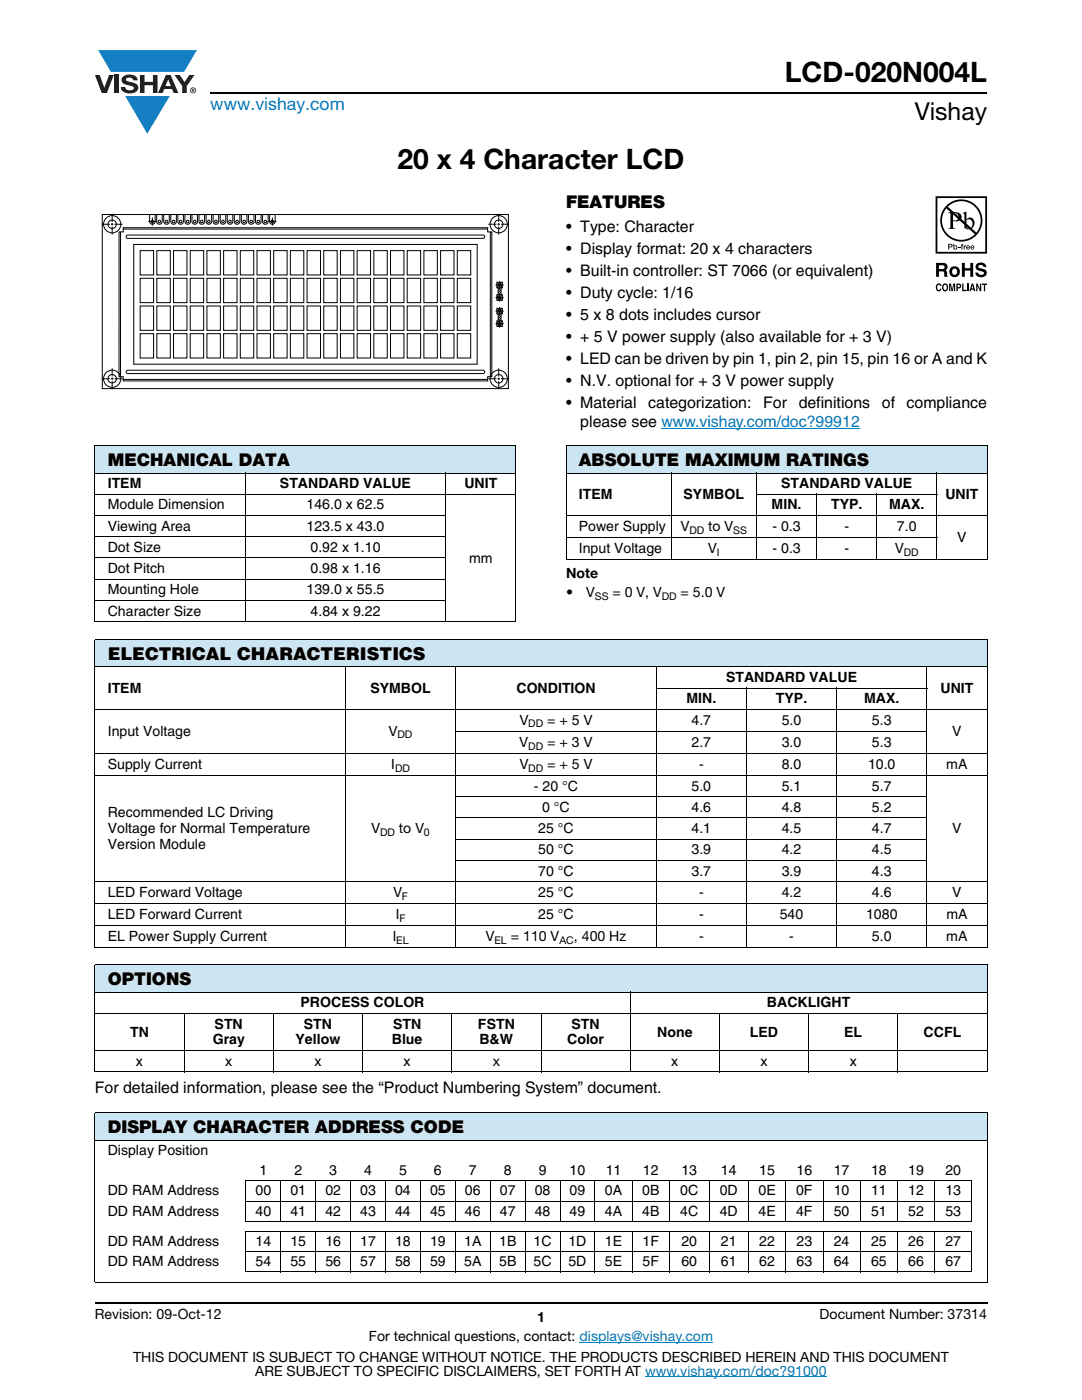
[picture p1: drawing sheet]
<svg xmlns="http://www.w3.org/2000/svg" width="216mm" height="279mm" viewBox="0 0 216 279" stroke-linecap="round" stroke-linejoin="round" font-family="sans-serif">
<g fill="#147fc3">
<path d="M19.6 10h19.7l-2.6 4.3h-1.1h-13.5z"/>
<path d="M25 19.2h8.9l-4.5 7.5z"/>
</g>
<g fill="#231f20">
<path d="M18.9 15h1l.9 2.5 1-2.5h.9l-1.4 3.6h-1z"/>
<path d="M22.9 15h.9v3.6h-.9z"/>
<path d="M24.6 15.3a2.1 2.1 0 0 1 2.8 .3l.1 .4h-.9a.79 .79 0 0 0-.7-.5 .79 .79 0 0 0-.8 .4l.3 .3 1 .2a1.08 1.08 0 0 1 1.2 1 1.08 1.08 0 0 1-1.1 1.2 1.73 1.73 0 0 1-2.4-1.2h.9a.96 .96 0 0 0 .8 .6 .96 .96 0 0 0 .9-.4 1.31 1.31 0 0 0-1.2-.6 1.03 1.03 0 0 1-1.1-.6 1.03 1.03 0 0 1 .2-1.1z"/>
<path d="M27.9 15h.9v1.3h1.7v-1.3h.9v3.6h-.9v-1.6h-1.7v1.6h-.9z"/>
<path d="M34.8 15h1.1l.9 1.4 1-1.4h1l-1.5 2.2v1.4h-.9v-1.4z"/>
<path d="M33.6 15.9l.5 1.3h-1.1zM33.1 15l-1.6 3.6h1l.3-.8h1.5l.3 .8h1l-1.6-3.6z"/>
<path d="M38.1 18a.46 .46 0 0 1 .9 0 .46 .46 0 0 1-.9 0zM37.9 18a.6 .6 0 0 0 1.2 0 .6 .6 0 0 0-1.2 0z"/>
<path d="M38.4 17.8h.2v.2h-.2zM38.3 17.7v.7h.1v-.3l.4 .3-.2-.3 .2-.2-.1-.2z"/>
</g>
<path d="M42 18.6h155M18.9 260h178.1" fill="none" stroke="#000" stroke-width=".36"/>
<path d="M132 85.5h39.6M115.6 267.9h26.7M128.7 274.8h36.3" fill="none" stroke="#007ec4" stroke-width=".2"/>
<path d="M20.3 42.7h81.3v35h-81.3z" fill="#fff"/>
<g fill="none" stroke="#000" stroke-width=".2">
<path d="M20.3 44.8h1.6M20.4 42.8h81v34.8h-81zM22.2 44.8h.4M22.4 42.7v1.6M22.4 44.5v.5M22.4 45.2v1.6M22.8 44.8h1.7M24 46.3v28.9M24.6 45.7h72.7M24.6 45.4h72.7v.9h.8v28.9h-.8v.8h-72.7v-.8h-.9l.1-28.9h.8zM25.2 47.1l.3-.2h70.9a.33 .33 0 0 1 .3 .3 .33 .33 0 0 1-.3 .4h-70.9a.34 .34 0 0 1-.3-.5zM26.7 48.8h68.5v23.9h-68.5z"/>
<path d="M28 55.5h2.6v4.9h-2.6zM28 50h2.6v4.9h-2.6zM29.6 44.2h1.6M29.9 42.8h1.1v1.4a.55 .55 0 0 1-.6 .6 .55 .55 0 0 1-.5-.6zM30.4 43.4v1.6M31.3 42.8h1.1v1.4a.55 .55 0 0 1-.6 .6 .55 .55 0 0 1-.5-.6zM31.3 55.5h2.7v4.9h-2.7zM31.3 50h2.7v4.9h-2.7zM32.7 42.8h1.1v1.4a.55 .55 0 0 1-.6 .6 .55 .55 0 0 1-.5-.6zM34.1 42.8h1.1v1.4a.55 .55 0 0 1-.6 .6 .55 .55 0 0 1-.5-.6zM34.6 55.5h2.7v4.9h-2.7zM34.6 50h2.7v4.9h-2.7z"/>
<path d="M35.5 42.8h1.1v1.4a.55 .55 0 0 1-.6 .6 .55 .55 0 0 1-.5-.6zM36.9 42.8h1.1v1.4a.55 .55 0 0 1-.5 .6 .55 .55 0 0 1-.6-.6zM38 55.5h2.6v4.9h-2.6zM38 50h2.6v4.9h-2.6zM38.3 42.8h1.1v1.4a.55 .55 0 0 1-.5 .6 .55 .55 0 0 1-.6-.6zM39.7 42.8h1.1v1.4a.55 .55 0 0 1-.5 .6 .55 .55 0 0 1-.6-.6zM41.1 42.8h1.1v1.4a.55 .55 0 0 1-.5 .6 .55 .55 0 0 1-.6-.6zM41.3 55.5h2.7v4.9h-2.7zM41.3 50h2.7v4.9h-2.7zM42.5 42.8h1.1v1.4a.55 .55 0 0 1-.5 .6 .55 .55 0 0 1-.6-.6zM43.9 42.8h1.1v1.4a.55 .55 0 0 1-.5 .6 .55 .55 0 0 1-.6-.6zM44.6 55.5h2.7v4.9h-2.7z"/>
<path d="M44.6 50h2.7v4.9h-2.7zM45.3 42.8h1.2v1.4a.55 .55 0 0 1-.6 .6 .55 .55 0 0 1-.6-.6zM46.8 42.8h1.1v1.4a.55 .55 0 0 1-.6 .6 .55 .55 0 0 1-.5-.6zM47.9 55.5h2.7v4.9h-2.7zM47.9 50h2.7v4.9h-2.7zM48.2 42.8h1.1v1.4a.55 .55 0 0 1-.6 .6 .55 .55 0 0 1-.5-.6zM49.6 42.8h1.1v1.4a.55 .55 0 0 1-.6 .6 .55 .55 0 0 1-.5-.6zM51 42.8h1.1v1.4a.55 .55 0 0 1-.6 .6 .55 .55 0 0 1-.5-.6zM51.3 55.5h2.7v4.9h-2.7zM51.3 50h2.7v4.9h-2.7zM52.4 42.8h1.1v1.4a.55 .55 0 0 1-.6 .6 .55 .55 0 0 1-.5-.6zM53.5 44.2h1.7"/>
<path d="M53.8 42.8h1.1v1.4a.55 .55 0 0 1-.6 .6 .55 .55 0 0 1-.5-.6zM54.3 43.4v1.6M54.6 55.5h2.7v4.9h-2.7zM54.6 50h2.7v4.9h-2.7zM57.9 55.5h2.7v4.9h-2.7zM57.9 50h2.7v4.9h-2.7zM61.3 55.5h2.7v4.9h-2.7zM61.3 50h2.7v4.9h-2.7zM64.6 55.5h2.7v4.9h-2.7zM64.6 50h2.7v4.9h-2.7zM67.9 55.5h2.7v4.9h-2.7zM67.9 50h2.7v4.9h-2.7z"/>
<path d="M71.3 55.5h2.6v4.9h-2.6zM71.3 50h2.6v4.9h-2.6zM74.6 55.5h2.7v4.9h-2.7zM74.6 50h2.7v4.9h-2.7zM77.9 55.5h2.7v4.9h-2.7zM77.9 50h2.7v4.9h-2.7zM81.3 55.5h2.6v4.9h-2.6zM81.3 50h2.6v4.9h-2.6zM84.6 55.5h2.7v4.9h-2.7zM84.6 50h2.7v4.9h-2.7zM87.9 55.5h2.7v4.9h-2.7zM87.9 50h2.7v4.9h-2.7z"/>
<path d="M91.2 55.5h2.7v4.9h-2.7zM91.2 50h2.7v4.9h-2.7zM97.4 44.7h1.7M97.8 46.3v28.9M98.9 56.9h1.6M98.9 59.4h1.6M99.1 59.5l.5 .4M99.1 57.2l.9 .8M99.1 56.7l.9 .8M99.1 59l.3 .3M99.1 56.3h1.1v1.1h-.2v1.4h.2v1.1h-1.1v-1.1h.3v-1.4h-.3zM99.2 56.3l.4 .4"/>
<path d="M99.3 44.7h.4M99.4 58.4l.8 .8M99.4 57.9l.6 .6M99.4 58.8l.3 .3M99.5 42.7v1.6M99.5 44.5v.5M99.5 45.2v1.6M99.7 56.1v1.6M99.7 58.6v1.6M99.7 56.3l.5 .6M99.8 59.6l.3 .3M99.9 57l.3 .3"/>
<path d="M99.9 59.3l.3 .3M100 44.7h1.6M20.3 75.6h1.6M22.2 75.6h.4M22.4 73.5v1.6M22.4 75.4v.4M22.4 76.1v1.6M22.8 75.6h1.7M24.6 75.7h72.7M25.2 74l.3-.1h70.9a.33 .33 0 0 1 .3 .3 .33 .33 0 0 1-.3 .4h-70.9a.34 .34 0 0 1-.3-.6zM28 66.6h2.6v4.8h-2.6zM28 61.1h2.6v4.8h-2.6z"/>
<path d="M31.3 66.6h2.7v4.8h-2.7zM31.3 61.1h2.7v4.8h-2.7zM34.6 66.6h2.7v4.8h-2.7zM34.6 61.1h2.7v4.8h-2.7zM38 66.6h2.6v4.8h-2.6zM38 61.1h2.6v4.8h-2.6zM41.3 66.6h2.7v4.8h-2.7zM41.3 61.1h2.7v4.8h-2.7zM44.6 66.6h2.7v4.8h-2.7zM44.6 61.1h2.7v4.8h-2.7zM47.9 66.6h2.7v4.8h-2.7zM47.9 61.1h2.7v4.8h-2.7z"/>
<path d="M51.3 66.6h2.7v4.8h-2.7zM51.3 61.1h2.7v4.8h-2.7zM54.6 66.6h2.7v4.8h-2.7zM54.6 61.1h2.7v4.8h-2.7zM57.9 66.6h2.7v4.8h-2.7zM57.9 61.1h2.7v4.8h-2.7zM61.3 66.6h2.7v4.8h-2.7zM61.3 61.1h2.7v4.8h-2.7zM64.6 66.6h2.7v4.8h-2.7zM64.6 61.1h2.7v4.8h-2.7zM67.9 66.6h2.7v4.8h-2.7zM67.9 61.1h2.7v4.8h-2.7z"/>
<path d="M71.3 66.6h2.6v4.8h-2.6zM71.3 61.1h2.6v4.8h-2.6zM74.6 66.6h2.7v4.8h-2.7zM74.6 61.1h2.7v4.8h-2.7zM77.9 66.6h2.7v4.8h-2.7zM77.9 61.1h2.7v4.8h-2.7zM81.3 66.6h2.6v4.8h-2.6zM81.3 61.1h2.6v4.8h-2.6zM84.6 66.6h2.7v4.8h-2.7zM84.6 61.1h2.7v4.8h-2.7zM87.9 66.6h2.7v4.8h-2.7zM87.9 61.1h2.7v4.8h-2.7z"/>
<path d="M91.2 66.6h2.7v4.8h-2.7zM91.2 61.1h2.7v4.8h-2.7zM97.4 75.6h1.7M98.9 62.1h1.6M98.9 64.6h1.6M99.1 64.7l.5 .4M99.1 62.4l.9 .8M99.1 61.9l.9 .8M99.1 64.2l.3 .3M99.1 61.5h1.1v1.1h-.2v1.4h.2v1.1h-1.1v-1.1h.3v-1.4h-.3zM99.2 61.5l.4 .4M99.3 75.6h.4"/>
<path d="M99.4 63.6l.8 .8M99.4 63.1l.6 .6M99.4 64l.3 .3M99.5 73.5v1.6M99.5 75.4v.4M99.5 76.1v1.6M99.7 61.3v1.6M99.7 63.8v1.6M99.7 61.5l.5 .6M99.8 64.8l.3 .3M99.9 62.2l.3 .3M99.9 64.6l.3 .3"/>
<path d="M100 75.6h1.6"/>
<circle cx="22.4" cy="44.8" r="1.72"/>
<circle cx="22.4" cy="44.8" r=".84"/>
<circle cx="30.4" cy="44.2" r=".25"/>
<circle cx="31.8" cy="44.2" r=".25"/>
<circle cx="33.2" cy="44.2" r=".25"/>
<circle cx="34.6" cy="44.2" r=".25"/>
<circle cx="36" cy="44.2" r=".25"/>
<circle cx="37.5" cy="44.2" r=".25"/>
<circle cx="38.9" cy="44.2" r=".25"/>
<circle cx="40.3" cy="44.2" r=".25"/>
<circle cx="41.7" cy="44.2" r=".25"/>
<circle cx="43.1" cy="44.2" r=".25"/>
<circle cx="44.5" cy="44.2" r=".25"/>
<circle cx="45.9" cy="44.2" r=".25"/>
<circle cx="47.3" cy="44.2" r=".25"/>
<circle cx="48.7" cy="44.2" r=".25"/>
<circle cx="50.1" cy="44.2" r=".25"/>
<circle cx="51.5" cy="44.2" r=".25"/>
<circle cx="52.9" cy="44.2" r=".25"/>
<circle cx="54.3" cy="44.2" r=".25"/>
<circle cx="99.5" cy="44.7" r="1.72"/>
<circle cx="99.5" cy="44.7" r=".84"/>
<circle cx="99.7" cy="56.9" r=".25"/>
<circle cx="99.7" cy="59.4" r=".25"/>
<circle cx="22.4" cy="75.6" r="1.72"/>
<circle cx="22.4" cy="75.6" r=".84"/>
<circle cx="99.5" cy="75.6" r="1.72"/>
<circle cx="99.5" cy="75.6" r=".84"/>
<circle cx="99.7" cy="62.1" r=".25"/>
<circle cx="99.7" cy="64.6" r=".25"/>
</g>
<path d="M186.7 39.2h10.3v18.9h-10.3z" fill="#fff"/>
<g fill="#000">
<path d="M186.9 56.8l.4-.2h.3l.2 .5-.6-.2a.66 .66 0 0 0 .1 1l.3-.3h.2a.54 .54 0 0 1-.4 .5 .54 .54 0 0 1-.6-.4zM189.4 56.6h.4l.2 1.2 .2-1.2h.4v1.5h-.3v-1.3l-.2 1.3h-.2l-.3-1.3v1.3h-.2zM191.2 49.3h.4v.1h-.4zM191.9 48.7h.3l-.2 .2 .2 .1v.1h-.2v.7h-.1v-.7h-.2zM192 56.6h.3v1.2h.6v.3h-.9zM192.3 49h.2v.1l.3-.1v.1l-.3 .1v.6h-.2zM191.9 52.5h.6v1h1.1v-1h.6v2.8h-.6v-1.3h-1.1v1.3h-.6zM193 56.6h.3v1.5h-.3zM195 52.6a1.15 1.15 0 0 1 1.8 .7h-.5l-.1-.2a.68 .68 0 0 0-.9-.1v.4l.2 .1a1.29 1.29 0 0 1 1.4 .9 1.17 1.17 0 0 1-1.1 .9 1.17 1.17 0 0 1-1.2-.9h.6v.2a.67 .67 0 0 0 1.1-.1l-.2-.3-.6-.1a.82 .82 0 0 1-.8-.5 .82 .82 0 0 1 .3-1zM194.8 56.6h.3l.5 1.1v-1.1h.2v1.5h-.3l-.5-1.1v1.1h-.2zM195.9 56.6h1.1v.3h-.4v1.2h-.3v-1.2h-.4z"/>
<path d="M187 39.5h9.6v10.8h-9.6zM186.7 39.2v11.4h10.3v-11.4z"/>
<path d="M187.4 52.9v.8h.9a.39 .39 0 0 0 0-.7zM186.8 52.5h1.4a.79 .79 0 0 1 .8 .4 .79 .79 0 0 1-.1 .9l-.3 .1a.98 .98 0 0 1 .4 1.2l.1 .2h-.6l-.2-1.1h-.9v1.1h-.6z"/>
<path d="M188.4 56.9a.64 .64 0 0 0 .2 1l.1-.1a.64 .64 0 0 0-.1-1zM188.2 56.7l.2-.1a.56 .56 0 0 1 .7 .3 .82 .82 0 0 1-.5 1.3l-.2-.1a.89 .89 0 0 1-.2-1.4z"/>
<path d="M189.1 41.3a3.9 3.9 0 0 1 5.3-.2 3.9 3.9 0 0 1 .4 5.3zM188.8 41.6l5.7 5.2a3.9 3.9 0 0 1-5.3 .1 3.9 3.9 0 0 1-.4-5.3zM187.6 44a4.2 4.2 0 0 0 8.4 0 4.2 4.2 0 0 0-8.4 0z"/>
<path d="M189.4 48.8v.4h.4v-.3zM189.2 48.7h.7l.2 .3-.2 .3-.5 .1v.4h-.2z"/>
<path d="M190.2 42.6v1.3a.75 .75 0 0 0 1.1-.6 .75 .75 0 0 0-1.1-.7zM189.2 42.4a2.81 2.81 0 0 1 2.4 .3 .97 .97 0 0 1 0 1.2 .97 .97 0 0 1-1.2 .2h-.2v1.1v.2l.5 .3h-1.5l.3-.2 .1-.3v-2.3v-.3z"/>
<path d="M190.2 53.7a.63 .63 0 0 0-.2 .7 .63 .63 0 0 0 .7 .4 .63 .63 0 0 0 .3-.8 .63 .63 0 0 0-.8-.3zM189.4 54.2a1.1 1.1 0 0 1 2.2 0 1.1 1.1 0 0 1-2.2 0z"/>
<path d="M190.4 49.4a.26 .26 0 0 0 .5 0 .26 .26 0 0 0-.5 0zM190.2 48.7h.2v.4a.38 .38 0 0 1 .5 0 .38 .38 0 0 1 0 .6 .38 .38 0 0 1-.5 0l-.2 .1z"/>
<path d="M191.1 56.9v.4l.4-.1v-.3zM190.8 56.6h.6a.5 .5 0 0 1 .4 .5 .5 .5 0 0 1-.4 .5h-.3v.5h-.3z"/>
<path d="M192.8 44v1.3l.2 .2a.72 .72 0 0 0 .8-.1 .72 .72 0 0 0 .3-.7 .72 .72 0 0 0-.4-.8 .72 .72 0 0 0-.9 .1zM192.1 42.5l.7-.3v1.6a.89 .89 0 0 1 1.1-.3 .89 .89 0 0 1 .6 1 1.23 1.23 0 0 1-.7 1.2 1.23 1.23 0 0 1-1.4-.2v-2.7z"/>
<path d="M193 49.2v.1h.4l-.2-.2zM193 49h.4l.2 .4h-.6v.2l.5-.1a.42 .42 0 0 1-.6 .2 .42 .42 0 0 1 .1-.7z"/>
<path d="M194 56.9l-.1 .6h.3zM193.9 56.6h.3l.4 1.5h-.3v-.3h-.5l-.1 .3h-.3z"/>
<path d="M193.9 49.2l-.1 .1h.5l-.3-.2zM193.8 49h.5l.1 .4h-.6l.1 .2 .5-.1a.42 .42 0 0 1-.6 .2 .42 .42 0 0 1 0-.7z"/>
</g>
<path d="M18.9 88.9h84.1v5.5h-84.1z" fill="#cce5f3"/>
<g fill="none" stroke="#000" stroke-width=".2">
<path d="M18.9 88.9h84.1M18.9 94.4h84.1M18.9 98.6h84.1M18.9 89v35M48.9 94.3v29.8M88.9 94.3v29.8M103 89v35M18.9 102.9h70.1M18.9 107.1h70.1M18.9 111.3h70.1M18.9 115.6h70.1M18.9 119.8h70.1"/>
<path d="M18.9 124h84.1"/>
</g>
<path d="M112.9 88.9h84.1v5.5h-84.1z" fill="#cce5f3"/>
<g fill="none" stroke="#000" stroke-width=".2">
<path d="M112.9 88.9h84.1M112.9 94.4h84.1M112.9 89v22.6M133.9 94.3v17.5M150.9 98.6h36.1M151 94.3v17.5M163 98.6v13.2M174.9 98.6v13.2M186.9 94.3v17.5M197 89v22.6M112.9 102.9h84.1M112.9 107.3h74.1"/>
<path d="M112.9 111.7h84.1"/>
</g>
<g fill="#cce5f3">
<path d="M18.9 127.6h178.1v5.5h-178.1z"/>
<path d="M18.9 192.5h178.1v5.5h-178.1z"/>
<path d="M18.9 222h178.1v5.5h-178.1z"/>
</g>
<g fill="none" stroke="#000" stroke-width=".2">
<path d="M18.9 127.6h178.1M18.9 133.1h178.1M18.9 127.7v61.4M68.9 133v56.3M91 133v56.3M130.9 137.3h54.1M131 133v56.3M148.9 137.2v52.1M167 137.2v52.1M185 133v56.3M197 127.7v61.4M18.9 141.5h178.1"/>
<path d="M18.9 150.4h178.1M18.9 154.8h178.1M90.9 145.9h94.1M90.9 159h94.1M18.9 175.9h178.1M90.9 163.2h94.1M90.9 167.5h94.1M90.9 171.7h94.1M18.9 180.3h178.1M18.9 184.8h178.1M18.9 189.2h178.1M18.9 192.5h178.1"/>
<path d="M18.9 198h178.1M18.9 192.6v21.2M125.8 197.9v16.1M197 192.6v21.2M18.9 202.2h178.1M18.9 209.7h178.1M18.9 213.9h178.1M36.7 202.2v11.8M54.5 202.2v11.8M72.3 202.2v11.8M90.1 202.2v11.8M107.9 202.2v11.8"/>
<path d="M143.6 202.2v11.8M161.4 202.2v11.8M179.2 202.2v11.8M18.9 222h178.1M18.9 227.5h178.1M18.9 222.1v33.7M49 235.6h145M49 239.7h145M49.1 235.7v7.9M56 235.5v8.3M63 235.5v8.3M70 235.5v8.3"/>
<path d="M76.9 235.5v8.3M83.9 235.5v8.3M90.9 235.5v8.3M97.8 235.5v8.3M104.8 235.5v8.3M111.8 235.5v8.3M118.7 235.5v8.3M126.2 235.5v8.3M133.6 235.5v8.3M141.5 235.5v8.3M149.4 235.5v8.3M156.8 235.5v8.3"/>
<path d="M164.2 235.5v8.3M171.7 235.5v8.3M179.1 235.5v8.3M186.5 235.5v8.3M194 235.7v7.9M197 222.1v33.7M18.9 255.9h178.1M49 243.7h145M49 245.7h145M49 249.8h145M49 253.9h145M49.1 245.8v8"/>
<path d="M56 245.7v8.2M63 245.7v8.2M70 245.7v8.2M76.9 245.7v8.2M83.9 245.7v8.2M90.9 245.7v8.2M97.8 245.7v8.2M104.8 245.7v8.2M111.8 245.7v8.2M118.7 245.7v8.2M126.2 245.7v8.2M133.6 245.7v8.2"/>
<path d="M141.5 245.7v8.2M149.4 245.7v8.2M156.8 245.7v8.2M164.2 245.7v8.2M171.7 245.7v8.2M179.1 245.7v8.2M186.5 245.7v8.2M194 245.8v8"/>
</g>
<g font-size="5.6">
<text x="156.6" y="16.4">LCD-020N004L</text>
<text x="79.3" y="33.8">20 x 4 Character LCD</text>
</g>
<text font-size="4.9" x="182.5" y="24">Vishay</text>
<text font-size="3.5" fill="#007ec4" x="42" y="21.9">www.vishay.com</text>
<g font-size="3.5">
<text x="112.9" y="41.5">FEATURES</text>
<text x="21.5" y="93">MECHANICAL DATA</text>
<text x="115.5" y="93">ABSOLUTE MAXIMUM RATINGS</text>
<text x="21.5" y="131.7">ELECTRICAL CHARACTERISTICS</text>
<text x="21.5" y="196.6">OPTIONS</text>
<text x="21.5" y="226.1">DISPLAY CHARACTER ADDRESS CODE</text>
</g>
<g font-size="3.2">
<text x="112.9" y="46.2">• Type: Character</text>
<text x="112.9" y="50.6">• Display format: 20 x 4 characters</text>
<text x="112.9" y="55.1">• Built-in controller: ST 7066 (or equivalent)</text>
<text x="112.9" y="59.5">• Duty cycle: 1/16</text>
<text x="112.9" y="63.9">• 5 x 8 dots includes cursor</text>
<text x="112.9" y="68.3">• + 5 V power supply (also available for + 3 V)</text>
<text x="112.9" y="72.7">• LED can be driven by pin 1, pin 2, pin 15, pin 16 or A and K</text>
<text x="112.9" y="77.1">• N.V. optional for + 3 V power supply</text>
<text x="112.9" y="81.5">• Material</text>
<text x="129.4" y="81.5">categorization:</text>
<text x="152.3" y="81.5">For</text>
<text x="159.4" y="81.5">definitions</text>
<text x="176" y="81.5">of</text>
<text x="180.9" y="81.5">compliance</text>
<text x="115.8" y="85.2">please see www.vishay.com/doc?99912</text>
<text x="18.9" y="218.1">For detailed information, please see the “Product Numbering System” document.</text>
</g>
<g font-size="2.8">
<text x="21.5" y="97.4">ITEM</text>
<text x="21.5" y="101.7">Module Dimension</text>
<text x="55.9" y="97.4">STANDARD VALUE</text>
<text x="61.2" y="101.7">146.0 x 62.5</text>
<text x="92.7" y="97.4">UNIT</text>
<text x="115.5" y="99.5">ITEM</text>
<text x="136.4" y="99.5">SYMBOL</text>
<text x="154" y="101.7">MIN.</text>
<text x="155.9" y="97.4">STANDARD VALUE</text>
<text x="165.8" y="101.7">TYP.</text>
<text x="177.4" y="101.7">MAX.</text>
<text x="188.7" y="99.5">UNIT</text>
<text x="21.5" y="105.9">Viewing Area</text>
<text x="61.2" y="105.9">123.5 x 43.0</text>
<text x="115.5" y="106">Power Supply</text>
<text x="135.8" y="106">V</text>
<text x="141.3" y="106">to V</text>
<text x="154.1" y="106">- 0.3</text>
<text x="168.5" y="106">-</text>
<text x="179" y="106">7.0</text>
<text x="21.5" y="110.2">Dot Size</text>
<text x="62" y="110.2">0.92 x 1.10</text>
<text x="93.6" y="112.3">mm</text>
<text x="115.5" y="110.4">Input Voltage</text>
<text x="141.3" y="110.4">V</text>
<text x="154.1" y="110.4">- 0.3</text>
<text x="168.5" y="110.4">-</text>
<text x="178.6" y="110.4">V</text>
<text x="191" y="108.2">V</text>
<text x="21.5" y="114.4">Dot Pitch</text>
<text x="21.5" y="118.6">Mounting Hole</text>
<text x="61.2" y="118.6">139.0 x 55.5</text>
<text x="62" y="114.4">0.98 x 1.16</text>
<text x="112.9" y="115.3">Note</text>
<text x="112.9" y="119.2">•</text>
<text x="116.9" y="119.2">V</text>
<text x="122.2" y="119.2">= 0 V, V</text>
<text x="135.8" y="119.2">= 5.0 V</text>
<text x="21.5" y="122.9">Character Size</text>
<text x="62" y="122.9">4.84 x 9.22</text>
<text x="144.9" y="136.1">STANDARD VALUE</text>
<text x="21.5" y="138.2">ITEM</text>
<text x="73.9" y="138.2">SYMBOL</text>
<text x="103" y="138.2">CONDITION</text>
<text x="137" y="140.3">MIN.</text>
<text x="154.8" y="140.3">TYP.</text>
<text x="172.4" y="140.3">MAX.</text>
<text x="187.7" y="138.2">UNIT</text>
<text x="21.5" y="146.9">Input Voltage</text>
<text x="77.6" y="146.9">V</text>
<text x="103.7" y="149.1">V</text>
<text x="103.7" y="144.7">V</text>
<text x="109.2" y="144.7">= + 5 V</text>
<text x="109.2" y="149.1">= + 3 V</text>
<text x="138" y="144.7">4.7</text>
<text x="138" y="149.1">2.7</text>
<text x="156" y="144.7">5.0</text>
<text x="156" y="149.1">3.0</text>
<text x="174" y="144.7">5.3</text>
<text x="174" y="149.1">5.3</text>
<text x="190" y="146.9">V</text>
<text x="21.5" y="153.5">Supply Current</text>
<text x="78.1" y="153.5">I</text>
<text x="103.7" y="153.5">V</text>
<text x="109.2" y="153.5">= + 5 V</text>
<text x="139.5" y="153.5">-</text>
<text x="156" y="153.5">8.0</text>
<text x="173.2" y="153.5">10.0</text>
<text x="188.8" y="153.5">mA</text>
<text x="106.6" y="157.8">- 20 °C</text>
<text x="138" y="157.8">5.0</text>
<text x="156" y="157.8">5.1</text>
<text x="174" y="157.8">5.7</text>
<text x="21.5" y="163.1">Recommended LC Driving</text>
<text x="21.5" y="166.3">Voltage for Normal Temperature</text>
<text x="74.1" y="166.3">V</text>
<text x="79.6" y="166.3">to V</text>
<text x="107.4" y="166.3">25 °C</text>
<text x="108.2" y="162">0 °C</text>
<text x="138" y="166.3">4.1</text>
<text x="138" y="162">4.6</text>
<text x="156" y="166.3">4.5</text>
<text x="156" y="162">4.8</text>
<text x="174" y="162">5.2</text>
<text x="174" y="166.3">4.7</text>
<text x="190" y="166.3">V</text>
<text x="21.5" y="169.4">Version Module</text>
<text x="107.4" y="170.5">50 °C</text>
<text x="138" y="170.5">3.9</text>
<text x="156" y="170.5">4.2</text>
<text x="174" y="170.5">4.5</text>
<text x="21.5" y="179">LED Forward Voltage</text>
<text x="78.5" y="179">V</text>
<text x="107.4" y="179">25 °C</text>
<text x="107.4" y="174.7">70 °C</text>
<text x="138" y="174.7">3.7</text>
<text x="139.5" y="179">-</text>
<text x="156" y="174.7">3.9</text>
<text x="156" y="179">4.2</text>
<text x="174" y="174.7">4.3</text>
<text x="174" y="179">4.6</text>
<text x="190" y="179">V</text>
<text x="21.5" y="183.5">LED Forward Current</text>
<text x="79" y="183.5">I</text>
<text x="107.4" y="183.5">25 °C</text>
<text x="139.5" y="183.5">-</text>
<text x="155.6" y="183.5">540</text>
<text x="172.8" y="183.5">1080</text>
<text x="188.8" y="183.5">mA</text>
<text x="21.5" y="187.9">EL Power Supply Current</text>
<text x="78.4" y="187.9">I</text>
<text x="96.9" y="187.9">V</text>
<text x="101.9" y="187.9">= 110 V</text>
<text x="114.5" y="187.9">, 400 Hz</text>
<text x="139.5" y="187.9">-</text>
<text x="157.5" y="187.9">-</text>
<text x="174" y="187.9">5.0</text>
<text x="188.8" y="187.9">mA</text>
<text x="60" y="201">PROCESS COLOR</text>
<text x="153" y="201">BACKLIGHT</text>
<text x="26" y="206.9">TN</text>
<text x="42.4" y="208.4">Gray</text>
<text x="42.8" y="205.3">STN</text>
<text x="59" y="208.4">Yellow</text>
<text x="60.6" y="205.3">STN</text>
<text x="78.2" y="208.4">Blue</text>
<text x="78.4" y="205.3">STN</text>
<text x="95.4" y="205.3">FSTN</text>
<text x="95.7" y="208.4">B&amp;W</text>
<text x="113.2" y="208.4">Color</text>
<text x="114" y="205.3">STN</text>
<text x="131.1" y="206.9">None</text>
<text x="149.6" y="206.9">LED</text>
<text x="168.4" y="206.9">EL</text>
<text x="184.3" y="206.9">CCFL</text>
<text x="27.1" y="212.7">x</text>
<text x="44.9" y="212.7">x</text>
<text x="62.7" y="212.7">x</text>
<text x="80.5" y="212.7">x</text>
<text x="98.3" y="212.7">x</text>
<text x="133.9" y="212.7">x</text>
<text x="151.7" y="212.7">x</text>
<text x="169.5" y="212.7">x</text>
<text x="21.5" y="230.4">Display Position</text>
<text x="21.5" y="238.6">DD RAM Address</text>
<text x="51" y="238.6">00</text>
<text x="51.8" y="234.5">1</text>
<text x="58" y="238.6">01</text>
<text x="58.7" y="234.5">2</text>
<text x="64.9" y="238.6">02</text>
<text x="65.7" y="234.5">3</text>
<text x="71.9" y="238.6">03</text>
<text x="72.7" y="234.5">4</text>
<text x="78.8" y="238.6">04</text>
<text x="79.6" y="234.5">5</text>
<text x="85.8" y="238.6">05</text>
<text x="86.6" y="234.5">6</text>
<text x="92.8" y="238.6">06</text>
<text x="93.6" y="234.5">7</text>
<text x="99.7" y="238.6">07</text>
<text x="100.5" y="234.5">8</text>
<text x="106.7" y="238.6">08</text>
<text x="107.5" y="234.5">9</text>
<text x="113.7" y="238.6">09</text>
<text x="113.7" y="234.5">10</text>
<text x="120.7" y="238.6">0A</text>
<text x="120.9" y="234.5">11</text>
<text x="128.1" y="238.6">0B</text>
<text x="128.3" y="234.5">12</text>
<text x="135.7" y="238.6">0C</text>
<text x="136" y="234.5">13</text>
<text x="143.6" y="238.6">0D</text>
<text x="143.8" y="234.5">14</text>
<text x="151.4" y="238.6">0E</text>
<text x="151.5" y="234.5">15</text>
<text x="158.9" y="238.6">0F</text>
<text x="158.9" y="234.5">16</text>
<text x="166.4" y="238.6">10</text>
<text x="166.4" y="234.5">17</text>
<text x="173.8" y="238.6">11</text>
<text x="173.8" y="234.5">18</text>
<text x="181.2" y="238.6">12</text>
<text x="181.2" y="234.5">19</text>
<text x="188.7" y="238.6">13</text>
<text x="188.7" y="234.5">20</text>
<text x="21.5" y="242.6">DD RAM Address</text>
<text x="51" y="242.6">40</text>
<text x="58" y="242.6">41</text>
<text x="64.9" y="242.6">42</text>
<text x="71.9" y="242.6">43</text>
<text x="78.8" y="242.6">44</text>
<text x="85.8" y="242.6">45</text>
<text x="92.8" y="242.6">46</text>
<text x="99.7" y="242.6">47</text>
<text x="106.7" y="242.6">48</text>
<text x="113.7" y="242.6">49</text>
<text x="120.7" y="242.6">4A</text>
<text x="128.1" y="242.6">4B</text>
<text x="135.7" y="242.6">4C</text>
<text x="143.6" y="242.6">4D</text>
<text x="151.4" y="242.6">4E</text>
<text x="158.9" y="242.6">4F</text>
<text x="166.4" y="242.6">50</text>
<text x="173.8" y="242.6">51</text>
<text x="181.2" y="242.6">52</text>
<text x="188.7" y="242.6">53</text>
<text x="21.5" y="248.7">DD RAM Address</text>
<text x="51" y="248.7">14</text>
<text x="58" y="248.7">15</text>
<text x="64.9" y="248.7">16</text>
<text x="71.9" y="248.7">17</text>
<text x="78.8" y="248.7">18</text>
<text x="85.8" y="248.7">19</text>
<text x="92.6" y="248.7">1A</text>
<text x="99.6" y="248.7">1B</text>
<text x="106.5" y="248.7">1C</text>
<text x="113.4" y="248.7">1D</text>
<text x="120.7" y="248.7">1E</text>
<text x="128.2" y="248.7">1F</text>
<text x="136" y="248.7">20</text>
<text x="143.8" y="248.7">21</text>
<text x="151.5" y="248.7">22</text>
<text x="158.9" y="248.7">23</text>
<text x="166.4" y="248.7">24</text>
<text x="173.8" y="248.7">25</text>
<text x="181.2" y="248.7">26</text>
<text x="188.7" y="248.7">27</text>
<text x="21.5" y="252.7">DD RAM Address</text>
<text x="51" y="252.7">54</text>
<text x="58" y="252.7">55</text>
<text x="64.9" y="252.7">56</text>
<text x="71.9" y="252.7">57</text>
<text x="78.8" y="252.7">58</text>
<text x="85.8" y="252.7">59</text>
<text x="92.6" y="252.7">5A</text>
<text x="99.6" y="252.7">5B</text>
<text x="106.5" y="252.7">5C</text>
<text x="113.4" y="252.7">5D</text>
<text x="120.7" y="252.7">5E</text>
<text x="128.2" y="252.7">5F</text>
<text x="136" y="252.7">60</text>
<text x="143.8" y="252.7">61</text>
<text x="151.5" y="252.7">62</text>
<text x="158.9" y="252.7">63</text>
<text x="166.4" y="252.7">64</text>
<text x="173.8" y="252.7">65</text>
<text x="181.2" y="252.7">66</text>
<text x="188.7" y="252.7">67</text>
<text x="18.9" y="263.3">Revision: 09-Oct-12</text>
<text x="107.2" y="263.8">1</text>
<text x="163.6" y="263.3">Document Number: 37314</text>
<text x="73.6" y="267.7">For technical questions, contact: displays@vishay.com</text>
<text x="26.5" y="271.7">THIS DOCUMENT IS SUBJECT TO CHANGE WITHOUT NOTICE. THE PRODUCTS DESCRIBED HEREIN AND THIS DOCUMENT</text>
<text x="50.9" y="274.6">ARE SUBJECT TO SPECIFIC DISCLAIMERS, SET FORTH AT www.vishay.com/doc?91000</text>
</g>
<g font-size="2.1">
<text x="137.6" y="106.5">DD</text>
<text x="146.3" y="106.5">SS</text>
<text x="143" y="110.9">I</text>
<text x="180.3" y="110.9">DD</text>
<text x="118.7" y="119.7">SS</text>
<text x="132" y="119.7">DD</text>
<text x="79.3" y="147.4">DD</text>
<text x="105.4" y="145.2">DD</text>
<text x="105.4" y="149.6">DD</text>
<text x="78.8" y="154">DD</text>
<text x="105.4" y="154">DD</text>
<text x="75.8" y="166.8">DD</text>
<text x="84.6" y="166.8">0</text>
<text x="80.2" y="179.6">F</text>
<text x="79.7" y="184">F</text>
<text x="79.1" y="188.4">EL</text>
<text x="98.7" y="188.4">EL</text>
<text x="111.6" y="188.4">AC</text>
</g>
</svg>
